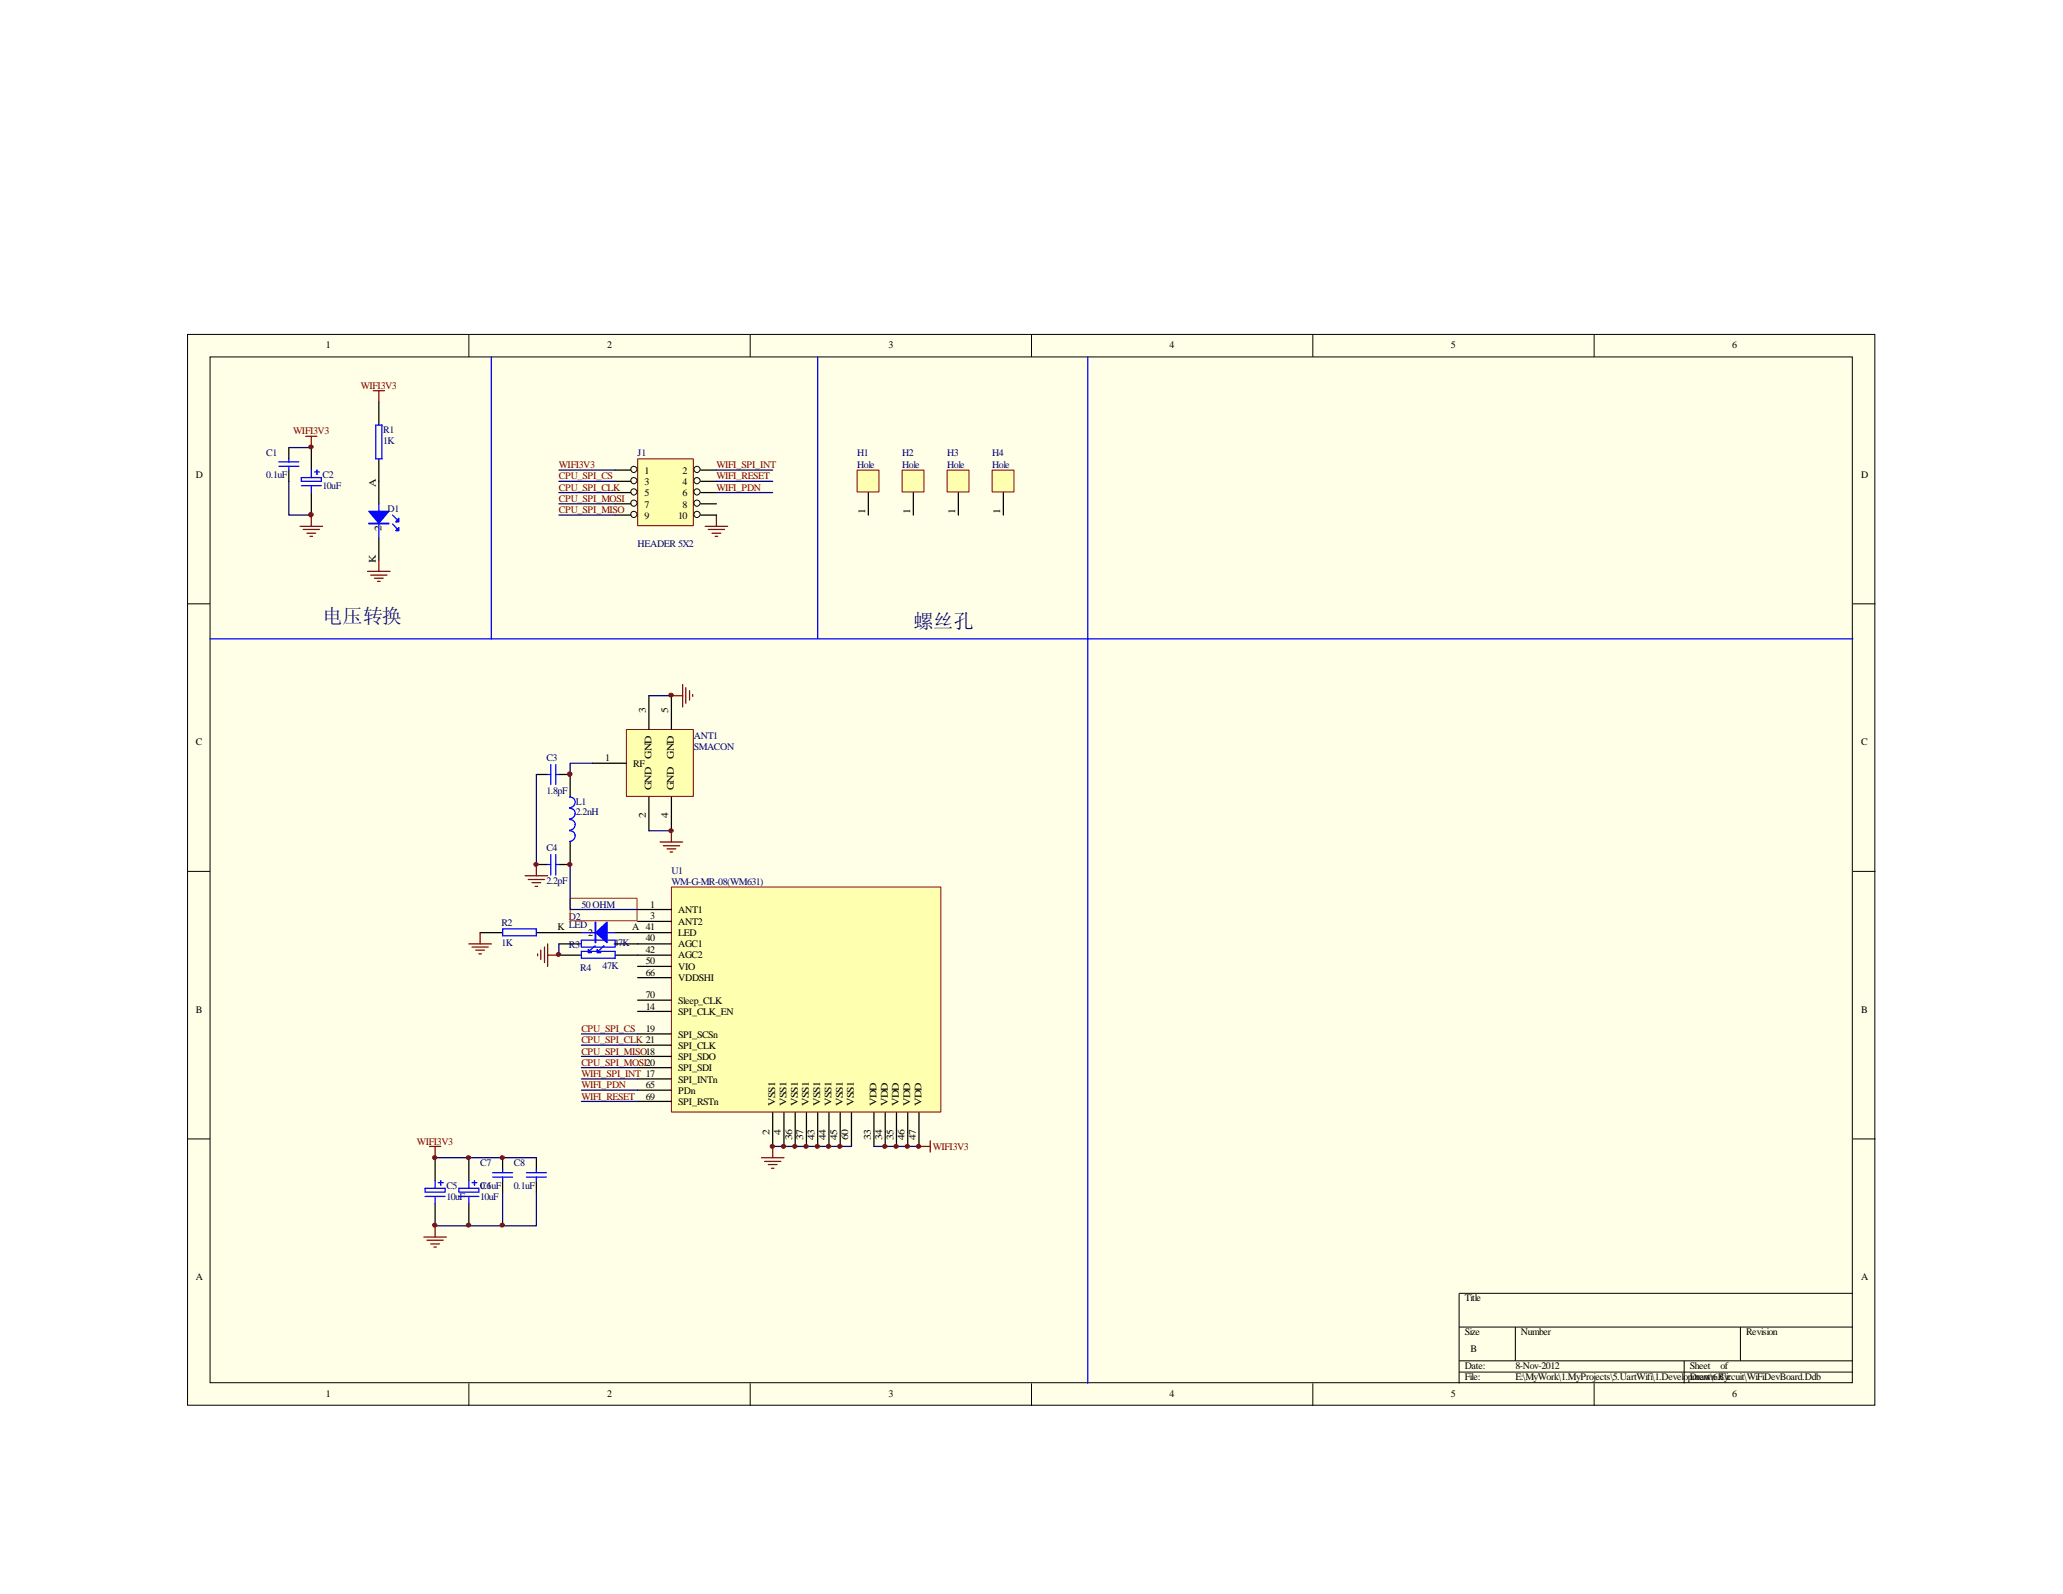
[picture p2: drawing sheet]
<svg xmlns="http://www.w3.org/2000/svg" width="279mm" height="216mm" viewBox="0 0 279 216" stroke-linecap="round" stroke-linejoin="round" font-family="sans-serif">
<path d="M25.4 45.3h228.5v145h-228.5z" fill="#ffffe8"/>
<g fill="none" stroke="#000" stroke-width=".14">
<path d="M25.4 45.3h228.5v145h-228.5zM28.4 48.3h222.5v139h-222.5zM63.5 45.3v3M101.6 45.3v3M139.7 45.3v3M177.8 45.3v3M215.9 45.3v3M25.4 81.8h3M251 81.8h3M25.4 118h3M251 118h3M25.4 154.3h3"/>
<path d="M251 154.3h3M197.6 179.7h53.4M205.2 179.7v4.6M235.7 179.7v4.6M251 175.2h-53.4v12.2M63.5 187.4v3M101.6 187.4v3M139.7 187.4v3M177.8 187.4v3M197.6 184.3h53.4M197.6 185.8h53.4M215.9 187.4v3"/>
<path d="M228.1 184.3v3.1"/>
</g>
<path d="M72.6 104.9h1.6M72.6 117.1h1.6M75.7 104.9h1.5v3M77.2 114v3.1h-1.5M65 126.3h3.1M72.6 126.3h6.1M75.7 127.8h3M75.7 129.4h3M83.3 126.3h3.1M83.3 127.8h3.1M83.3 129.4h3.1" fill="none" stroke="#000" stroke-width=".17"/>
<g fill="none" stroke="#00f" stroke-width=".17">
<path d="M74.2 104.9h.4M74.2 117.1h.4M74.6 103.5v2.8M74.6 115.7v2.8M75.3 104.9h.4M75.3 103.5v2.8M75.3 115.7v2.8M75.3 117.1h.4M77.1 107.9a.72 .72 0 0 1 .8 .8 .72 .72 0 0 1-.8 .7M77.1 109.5a.72 .72 0 0 1 .8 .7 .72 .72 0 0 1-.8 .7M77.1 111a.72 .72 0 0 1 .8 .7 .72 .72 0 0 1-.8 .7M77.1 112.5a.72 .72 0 0 1 .8 .7 .72 .72 0 0 1-.8 .8"/>
<path d="M68.1 125.8h4.5v.9h-4.5zM78.7 126.3h4.6M78.7 127.3h4.6v1h-4.6zM78.7 128.9h4.6v.9h-4.6zM80.6 128.1l-.7 .6M81.8 128.1l-.6 .6"/>
</g>
<g fill="none" stroke="#800000" stroke-width=".17">
<path d="M95.5 71.3h3.1M95.9 71.7h2.2M96.4 72.2h1.2M96.9 72.6h.3M97 69.8v1.5M71.1 118.6h3.1M71.5 119.1h2.2M72.1 119.5h1.1M72.6 117.1v1.5M63.5 127.8h3M63.9 128.3h2.2M64.4 128.7h1.2"/>
<path d="M64.9 129.2h.3M65 126.3v1.5M72.5 120.1h.3M72.8 129.2v.3M73.2 128.7v1.3M73.7 128.3v2.1M74.2 127.8v3.1M74.2 129.4h1.5M103.1 156.8h3.1M103.5 157.3h2.2M104.1 157.7h1.1M104.5 158.2h.3"/>
<path d="M104.6 155.3v1.5"/>
</g>
<g fill="#00f" stroke="#00f" stroke-width=".17">
<path d="M80.7 126.3l1.5-1.4v2.8z" fill-rule="evenodd"/>
<path d="M80.6 124.9h.1v2.8h-.1z" fill-rule="evenodd"/>
<path d="M79.7 128.6l.4 .4h-.4z" fill-rule="evenodd"/>
<path d="M80.9 128.6l.5 .4h-.5z" fill-rule="evenodd"/>
</g>
<path d="M72.6 104.9v12.2" fill="none" stroke="#000080" stroke-width=".17"/>
<path d="M77.2 121.7h9.1v3h-9.1z" fill="none" stroke="#ed0e22" stroke-width=".14"/>
<path d="M84.9 98.9h9v9h-9z" fill="#ffffb0"/>
<path d="M84.8 98.8h9.1v9.1h-9.1z" fill="none" stroke="#800000" stroke-width=".14"/>
<path d="M87.9 94.2v4.6M90.9 94.2v4.6M80.3 103.4h4.5M87.9 107.9v4.6M90.9 107.9v4.6" fill="none" stroke="#000" stroke-width=".17"/>
<path d="M87.9 94.2h3M80.3 103.4h-3.1v1.5M87.9 112.5h3" fill="none" stroke="#000080" stroke-width=".17"/>
<path d="M90.9 94.2h1.6M92.5 92.7v3.1M92.9 93.1v2.1M93.4 93.6v1.2M93.8 94.1v.2M89.4 114h3.1M89.8 114.6h2.2M90.3 115h1.2M90.8 115.4h.3M90.9 112.5v1.5" fill="none" stroke="#800000" stroke-width=".17"/>
<path d="M86.4 62.2h7.5v9h-7.5z" fill="#ffffb0"/>
<path d="M86.4 62.1h7.5v9.1h-7.5z" fill="none" stroke="#800000" stroke-width=".14"/>
<g fill="none" stroke="#000" stroke-width=".14">
<circle cx="85.9" cy="65.1" r=".42"/>
<circle cx="85.9" cy="69.7" r=".42"/>
<circle cx="85.9" cy="63.6" r=".42"/>
<circle cx="85.9" cy="66.6" r=".42"/>
<circle cx="85.9" cy="68.1" r=".42"/>
<circle cx="94.4" cy="65.1" r=".42"/>
<circle cx="94.4" cy="69.7" r=".42"/>
<circle cx="94.4" cy="63.6" r=".42"/>
<circle cx="94.4" cy="68.1" r=".42"/>
<circle cx="94.4" cy="66.6" r=".42"/>
</g>
<g fill="none" stroke="#000" stroke-width=".17">
<path d="M51.3 54.4v3.2M39.1 60.6v1.5M39.1 63.7v1.5M42.2 60.6v3.1M42.2 66.7v3.1M51.3 62.1v6.1M51.3 72.8v3.1M83.3 63.7h2.1M83.3 65.2h2.1M83.3 66.7h2.1M83.3 68.2h2.1M83.3 69.8h2.1"/>
<path d="M94.9 63.7h2.1M94.9 65.2h2.1M94.9 66.7h2.1M94.9 68.2h2.1M94.9 69.8h2.1"/>
</g>
<path d="M39.1 65.2v4.6h3.1M39.1 60.6h3.1M75.7 63.7h7.6M75.7 65.2h7.6M75.7 66.7h7.6M75.7 68.2h7.6M75.7 69.8h7.6M97 63.7h7.6M97 65.2h7.6M97 66.7h7.6" fill="none" stroke="#000080" stroke-width=".17"/>
<g fill="none" stroke="#00f" stroke-width=".17">
<path d="M50.9 57.6h.8v4.5h-.8zM37.8 63.2h2.7M37.8 62.6h2.7M39.1 62.1v.5M39.1 63.2v.5M40.8 64.7h2.7v.5h-2.7zM40.8 65.8h2.7M42.2 63.7v1M42.2 65.8v.9M42.6 63.9h.7M42.9 63.7v.6M51.3 68.2v4.6"/>
<path d="M53.2 71l.6 .6M53.2 69.8l.6 .6"/>
</g>
<g fill="#00f" stroke="#00f" stroke-width=".17">
<path d="M50 69.3h2.7l-1.4 1.6z" fill-rule="evenodd"/>
<path d="M50 70.9h2.7v.1h-2.7z" fill-rule="evenodd"/>
<path d="M54 71.5v.4h-.4z" fill-rule="evenodd"/>
<path d="M54 70.2v.5h-.4z" fill-rule="evenodd"/>
</g>
<g fill="none" stroke="#800000" stroke-width=".17">
<path d="M41.4 59.1h1.5M42.2 59.1v1.5M50.5 52.9h1.6M51.3 52.9v1.5M40.6 71.3h3.1M41.1 71.7h2.2M41.6 72.2h1.2M42 72.6h.3M42.2 69.8v1.5M49.8 77.4h3M50.2 77.9h2.2M50.7 78.3h1.2"/>
<path d="M51.1 78.7h.4M51.3 75.9v1.5"/>
</g>
<path d="M91 120.2h36.4v30.4h-36.4z" fill="#ffffb0"/>
<path d="M90.9 120.1h36.5v30.5h-36.5z" fill="none" stroke="#800000" stroke-width=".14"/>
<g fill="none" stroke="#000" stroke-width=".17">
<path d="M86.4 123.2h4.5M86.4 124.8h4.5M86.4 127.8h4.5M86.4 129.4h4.5M86.4 130.9h4.5M86.4 126.3h4.5M86.4 132.4h4.5M86.4 135.5h4.5M86.4 137h4.5M86.4 144.6h4.5M86.4 141.6h4.5M86.4 147.7h4.5"/>
<path d="M86.4 149.2h4.5M86.4 140h4.5M86.4 146.1h4.5M86.4 143.1h4.5M104.6 150.7v4.6M106.2 150.7v4.6M107.7 150.7v4.6M109.2 150.7v4.6M110.7 150.7v4.6M112.3 150.7v4.6M113.8 150.7v4.6M115.3 150.7v4.6"/>
<path d="M118.4 150.7v4.6M119.9 150.7v4.6M121.4 150.7v4.6M122.9 150.7v4.6M124.5 150.7v4.6"/>
</g>
<path d="M77.2 117.1v6.1h9.2M75.7 127.8v1.6M78.7 140h7.7M78.7 141.6h7.7M78.7 143.1h7.7M78.7 144.6h7.7M78.7 146.1h7.7M78.7 147.7h7.7M78.7 149.2h7.7M104.6 155.3h10.7M118.4 155.3h6.1" fill="none" stroke="#000080" stroke-width=".17"/>
<path d="M124.5 155.3h1.5M126 154.5v1.5" fill="none" stroke="#800000" stroke-width=".17"/>
<g fill="#800000" stroke="#800000" stroke-width=".14">
<path d="M76.9 117a.29 .29 0 0 1 .4-.1 .29 .29 0 0 1 .1 .3l-.3 .1h-.2z" fill-rule="evenodd"/>
<path d="M72.4 116.9a.29 .29 0 0 1 .3 0 .29 .29 0 0 1 .1 .3l-.2 .1h-.2l-.1-.2z" fill-rule="evenodd"/>
<path d="M75.5 129.1a.29 .29 0 0 1 .3 0 .29 .29 0 0 1 .1 .3l-.3 .1-.2-.1v-.1z" fill-rule="evenodd"/>
<path d="M90.6 112.4a.29 .29 0 0 1 .4-.1 .29 .29 0 0 1 .1 .3l-.3 .2-.1-.1z" fill-rule="evenodd"/>
<path d="M90.6 94a.29 .29 0 0 1 .4-.1 .29 .29 0 0 1 .1 .4l-.3 .1-.1-.1z" fill-rule="evenodd"/>
<path d="M41.9 60.4a.29 .29 0 0 1 .3-.1 .29 .29 0 0 1 .2 .3l-.3 .2-.2-.1z" fill-rule="evenodd"/>
<path d="M104.3 155.1a.29 .29 0 0 1 .4-.1 .29 .29 0 0 1 .2 .4l-.3 .1-.2-.1z" fill-rule="evenodd"/>
<path d="M105.9 155.1a.29 .29 0 0 1 .3-.1 .29 .29 0 0 1 .2 .4l-.3 .1-.2-.1z" fill-rule="evenodd"/>
<path d="M107.4 155.1a.29 .29 0 0 1 .3-.1 .29 .29 0 0 1 .2 .4l-.3 .1-.2-.1z" fill-rule="evenodd"/>
<path d="M109 155.1a.29 .29 0 0 1 .3 0 .29 .29 0 0 1 .1 .3l-.3 .1-.2-.1v-.1z" fill-rule="evenodd"/>
<path d="M110.4 155.1a.29 .29 0 0 1 .4-.1 .29 .29 0 0 1 .1 .4l-.2 .1-.2-.1z" fill-rule="evenodd"/>
<path d="M112 155.1a.29 .29 0 0 1 .3-.1 .29 .29 0 0 1 .2 .4l-.3 .1-.2-.1z" fill-rule="evenodd"/>
<path d="M113.5 155.1a.29 .29 0 0 1 .3-.1 .29 .29 0 0 1 .2 .4l-.3 .1-.2-.1z" fill-rule="evenodd"/>
<path d="M119.6 155.1a.29 .29 0 0 1 .3-.1 .29 .29 0 0 1 .2 .4l-.3 .1-.2-.1z" fill-rule="evenodd"/>
<path d="M121.1 155.1a.29 .29 0 0 1 .4-.1 .29 .29 0 0 1 .1 .4l-.3 .1-.2-.1z" fill-rule="evenodd"/>
<path d="M122.6 155.1a.29 .29 0 0 1 .4-.1 .29 .29 0 0 1 .1 .4l-.2 .1-.2-.1z" fill-rule="evenodd"/>
<path d="M124.1 155.1a.29 .29 0 0 1 .4-.1 .29 .29 0 0 1 .2 .4l-.3 .1-.2-.1z" fill-rule="evenodd"/>
<circle cx="42.1" cy="69.7" r=".31"/>
<circle cx="77.2" cy="104.8" r=".31"/>
</g>
<path d="M66.5 48.3v38.2M110.7 48.3v38.2M28.4 86.5h222.6M147.3 86.5v100.9" fill="none" stroke="#00f" stroke-width=".17"/>
<path d="M116.2 63.8h2.8v2.8h-2.8z" fill="#ffffb0"/>
<path d="M116.1 63.7h2.9v2.9h-2.9z" fill="none" stroke="#800000" stroke-width=".14"/>
<path d="M117.6 66.7v3.1" fill="none" stroke="#000" stroke-width=".17"/>
<path d="M122.3 63.8h2.8v2.8h-2.8z" fill="#ffffb0"/>
<path d="M122.2 63.7h2.9v2.9h-2.9z" fill="none" stroke="#800000" stroke-width=".14"/>
<path d="M123.7 66.7v3.1" fill="none" stroke="#000" stroke-width=".17"/>
<path d="M128.4 63.8h2.8v2.8h-2.8z" fill="#ffffb0"/>
<path d="M128.3 63.7h2.9v2.9h-2.9z" fill="none" stroke="#800000" stroke-width=".14"/>
<path d="M129.8 66.7v3.1" fill="none" stroke="#000" stroke-width=".17"/>
<path d="M134.5 63.8h2.8v2.8h-2.8z" fill="#ffffb0"/>
<path d="M134.4 63.7h2.9v2.9h-2.9z" fill="none" stroke="#800000" stroke-width=".14"/>
<path d="M135.9 66.7v3.1M58.9 156.8v3.1M63.5 156.8v3.1M68.1 156.8v1.6M68.1 159.9v1.6M72.6 156.8v1.6M72.6 159.9v1.6M58.9 163v3M63.5 163v3" fill="none" stroke="#000" stroke-width=".17"/>
<g fill="none" stroke="#00f" stroke-width=".17">
<path d="M147.3 48.3v38.2M58.9 159.9v1.1M59.7 159.9v.6M63.5 159.9v1.1M64.3 159.9v.6M66.7 159.4h2.7M66.7 158.8h2.7M68.1 158.4v.4M68.1 159.4v.5M71.3 159.4h2.7M71.3 158.8h2.7M72.6 158.4v.4"/>
<path d="M72.6 159.4v.5M57.6 161h2.7v.5h-2.7zM57.6 162.1h2.7M58.9 162.1v.9M59.4 160.2h.6M62.1 162.1h2.8M62.1 161h2.8v.5h-2.8zM63.5 162.1v.9M63.9 160.2h.7"/>
</g>
<path d="M58.2 155.3h1.5M58.9 155.3v1.5M57.4 167.6h3.1M57.8 168h2.2M58.3 168.5h1.2M58.8 168.9h.3M58.9 166v1.6" fill="none" stroke="#800000" stroke-width=".17"/>
<path d="M58.9 156.8h13.7M68.1 161.5v4.5M72.6 161.5v4.5h-13.7" fill="none" stroke="#000080" stroke-width=".17"/>
<g fill="#800000" stroke="#800000" stroke-width=".14">
<path d="M58.6 156.7a.29 .29 0 0 1 .4-.1 .29 .29 0 0 1 .1 .3l-.3 .2-.1-.1z" fill-rule="evenodd"/>
<path d="M63.2 156.7a.29 .29 0 0 1 .4-.1 .29 .29 0 0 1 .1 .3l-.3 .2-.2-.1z" fill-rule="evenodd"/>
<path d="M58.6 165.8a.29 .29 0 0 1 .4-.1 .29 .29 0 0 1 .1 .4l-.3 .1-.1-.1z" fill-rule="evenodd"/>
<path d="M63.2 165.8a.29 .29 0 0 1 .4-.1 .29 .29 0 0 1 .1 .4l-.3 .1-.2-.1z" fill-rule="evenodd"/>
<path d="M67.8 165.8a.29 .29 0 0 1 .3-.1 .29 .29 0 0 1 .2 .4l-.3 .1-.2-.1z" fill-rule="evenodd"/>
<path d="M67.8 156.7a.29 .29 0 0 1 .3-.1 .29 .29 0 0 1 .2 .3l-.3 .2-.2-.1z" fill-rule="evenodd"/>
</g>
<g font-size="2.7" fill="#000080">
<text x="43.7" y="84.3">电压转换</text>
<text x="123.7" y="85.1">螺丝孔</text>
</g>
<g font-size="1.4">
<text x="44.1" y="47.2">1</text>
<text x="82.2" y="47.2">2</text>
<text x="120.3" y="47.2">3</text>
<text x="158.4" y="47.2">4</text>
<text x="196.5" y="47.2">5</text>
<text x="234.6" y="47.2">6</text>
<text x="26.5" y="64.8">D</text>
<text x="50.9" y="66" transform="rotate(-90 50.9 66)">A</text>
<text x="87.3" y="64.2">1</text>
<text x="87.3" y="65.7">3</text>
<text x="92.5" y="64.2">2</text>
<text x="92.5" y="65.7">4</text>
<text x="252.1" y="64.8">D</text>
<text x="51.6" y="71.9" transform="rotate(-90 51.6 71.9)">2</text>
<text x="51.6" y="69.8" transform="rotate(-90 51.6 69.8)">1</text>
<text x="87.3" y="67.2">5</text>
<text x="87.3" y="68.7">7</text>
<text x="87.3" y="70.3">9</text>
<text x="91.9" y="70.3">10</text>
<text x="92.5" y="67.2">6</text>
<text x="92.5" y="68.7">8</text>
<text x="117.2" y="69.6" transform="rotate(-90 117.2 69.6)">1</text>
<text x="123.3" y="69.6" transform="rotate(-90 123.3 69.6)">1</text>
<text x="129.4" y="69.6" transform="rotate(-90 129.4 69.6)">1</text>
<text x="135.5" y="69.6" transform="rotate(-90 135.5 69.6)">1</text>
<text x="50.9" y="76.2" transform="rotate(-90 50.9 76.2)">K</text>
<text x="26.5" y="100.9">C</text>
<text x="87.5" y="96.5" transform="rotate(-90 87.5 96.5)">3</text>
<text x="90.5" y="96.5" transform="rotate(-90 90.5 96.5)">5</text>
<text x="252.1" y="100.9">C</text>
<text x="82" y="103.1">1</text>
<text x="85.8" y="103.9">RF</text>
<text x="88.2" y="107" transform="rotate(-90 88.2 107)">GND</text>
<text x="88.2" y="102.8" transform="rotate(-90 88.2 102.8)">GND</text>
<text x="91.3" y="107" transform="rotate(-90 91.3 107)">GND</text>
<text x="91.3" y="102.8" transform="rotate(-90 91.3 102.8)">GND</text>
<text x="87.5" y="110.8" transform="rotate(-90 87.5 110.8)">2</text>
<text x="90.5" y="110.8" transform="rotate(-90 90.5 110.8)">4</text>
<text x="75.5" y="126">K LED</text>
<text x="85.6" y="126">A 41</text>
<text x="88.1" y="122.9">1</text>
<text x="88.1" y="124.5">3</text>
<text x="91.9" y="123.7">ANT1</text>
<text x="91.9" y="125.2">ANT2</text>
<text x="79.7" y="126.7">2</text>
<text x="81.8" y="126.7">1</text>
<text x="87.5" y="127.5">40</text>
<text x="87.5" y="129">42</text>
<text x="87.5" y="130.6">50</text>
<text x="91.9" y="128.3">AGC1</text>
<text x="91.9" y="129.8">AGC2</text>
<text x="91.9" y="131.3">VIO</text>
<text x="91.9" y="126.7">LED</text>
<text x="26.5" y="137.2">B</text>
<text x="87.5" y="132.2">66</text>
<text x="87.5" y="135.2">70</text>
<text x="87.5" y="136.7">14</text>
<text x="91.9" y="132.9">VDDSHI</text>
<text x="91.9" y="136">Sleep_CLK</text>
<text x="91.9" y="137.5">SPI_CLK_EN</text>
<text x="252.1" y="137.2">B</text>
<text x="87.5" y="139.8">19</text>
<text x="91.9" y="142.1">SPI_CLK</text>
<text x="91.9" y="140.5">SPI_SCSn</text>
<text x="91.9" y="143.6">SPI_SDO</text>
<text x="87.5" y="147.4">65</text>
<text x="87.5" y="148.9">69</text>
<text x="91.9" y="145.1">SPI_SDI</text>
<text x="91.9" y="148.2">PDn</text>
<text x="91.9" y="149.7">SPI_RSTn</text>
<text x="91.9" y="146.6">SPI_INTn</text>
<text x="105" y="149.8" transform="rotate(-90 105 149.8)">VSS1</text>
<text x="106.5" y="149.8" transform="rotate(-90 106.5 149.8)">VSS1</text>
<text x="108" y="149.8" transform="rotate(-90 108 149.8)">VSS1</text>
<text x="109.6" y="149.8" transform="rotate(-90 109.6 149.8)">VSS1</text>
<text x="111.1" y="149.8" transform="rotate(-90 111.1 149.8)">VSS1</text>
<text x="112.6" y="149.8" transform="rotate(-90 112.6 149.8)">VSS1</text>
<text x="114.1" y="149.8" transform="rotate(-90 114.1 149.8)">VSS1</text>
<text x="115.7" y="149.8" transform="rotate(-90 115.7 149.8)">VSS1</text>
<text x="118.7" y="149.8" transform="rotate(-90 118.7 149.8)">VDD</text>
<text x="120.2" y="149.8" transform="rotate(-90 120.2 149.8)">VDD</text>
<text x="121.8" y="149.8" transform="rotate(-90 121.8 149.8)">VDD</text>
<text x="123.3" y="149.8" transform="rotate(-90 123.3 149.8)">VDD</text>
<text x="124.8" y="149.8" transform="rotate(-90 124.8 149.8)">VDD</text>
<text x="104.2" y="153.7" transform="rotate(-90 104.2 153.7)">2</text>
<text x="105.7" y="153.7" transform="rotate(-90 105.7 153.7)">4</text>
<text x="107.3" y="154.4" transform="rotate(-90 107.3 154.4)">36</text>
<text x="108.8" y="154.4" transform="rotate(-90 108.8 154.4)">37</text>
<text x="110.3" y="154.4" transform="rotate(-90 110.3 154.4)">43</text>
<text x="111.8" y="154.4" transform="rotate(-90 111.8 154.4)">44</text>
<text x="113.4" y="154.4" transform="rotate(-90 113.4 154.4)">45</text>
<text x="114.9" y="154.4" transform="rotate(-90 114.9 154.4)">60</text>
<text x="117.9" y="154.4" transform="rotate(-90 117.9 154.4)">33</text>
<text x="119.5" y="154.4" transform="rotate(-90 119.5 154.4)">34</text>
<text x="121" y="154.4" transform="rotate(-90 121 154.4)">35</text>
<text x="122.5" y="154.4" transform="rotate(-90 122.5 154.4)">46</text>
<text x="124" y="154.4" transform="rotate(-90 124 154.4)">47</text>
<text x="26.5" y="173.4">A</text>
<text x="252.1" y="173.4">A</text>
<text x="198.4" y="176.3">Title</text>
<text x="198.4" y="180.8">Size</text>
<text x="198.4" y="185.4">Date:</text>
<text x="199.1" y="183.1">B</text>
<text x="205.2" y="185.4">8-Nov-2012</text>
<text x="206" y="180.8">Number</text>
<text x="228.9" y="185.4">Sheet</text>
<text x="233" y="185.4">of</text>
<text x="236.5" y="180.8">Revision</text>
<text x="44.1" y="189.2">1</text>
<text x="82.2" y="189.2">2</text>
<text x="120.3" y="189.2">3</text>
<text x="158.4" y="189.2">4</text>
<text x="196.5" y="189.2">5</text>
<text x="198.4" y="186.9">File:</text>
<text x="205.2" y="186.9">E:\MyWork\1.MyProjects\5.UartWifi\1.DevelopDrent\6.By:</text>
<text x="229.2" y="186.9">mawn Circuit\WiFiDevBoard.Ddb</text>
<text x="234.6" y="189.2">6</text>
</g>
<g font-size="1.4" fill="#800000">
<text x="48.9" y="52.7">WIFI3V3</text>
<text x="39.7" y="58.8">WIFI3V3</text>
<text x="75.7" y="63.3">WIFI3V3</text>
<text x="75.7" y="64.9">CPU_SPI_CS</text>
<text x="97" y="64.9">WIFI_RESET</text>
<text x="97" y="63.3">WIFI_SPI_INT</text>
<text x="75.7" y="68">CPU_SPI_MOSI</text>
<text x="75.7" y="66.5">CPU_SPI_CLK</text>
<text x="75.7" y="69.5">CPU_SPI_MISO</text>
<text x="97" y="66.5">WIFI_PDN</text>
<text x="78.7" y="139.8">CPU_SPI_CS</text>
<text x="78.7" y="141.3">CPU_SPI_CLK 21</text>
<text x="78.7" y="142.8">CPU_SPI_MISO18</text>
<text x="78.7" y="144.4">CPU_SPI_MOSI20</text>
<text x="78.7" y="145.9">WIFI_SPI_INT 17</text>
<text x="78.7" y="147.4">WIFI_PDN</text>
<text x="78.7" y="148.9">WIFI_RESET</text>
<text x="56.5" y="155">WIFI3V3</text>
<text x="126.3" y="155.8">WIFI3V3</text>
</g>
<g font-size="1.4" fill="#000080">
<text x="51.9" y="58.7">R1</text>
<text x="36.1" y="61.7">C1</text>
<text x="36.1" y="64.8">0.1uF</text>
<text x="43.7" y="64.8">C2</text>
<text x="51.9" y="60.2">1K</text>
<text x="86.4" y="61.8">J1</text>
<text x="116.1" y="61.8">H1</text>
<text x="116.1" y="63.3">Hole</text>
<text x="122.2" y="61.8">H2</text>
<text x="122.2" y="63.3">Hole</text>
<text x="128.3" y="61.8">H3</text>
<text x="128.3" y="63.3">Hole</text>
<text x="134.4" y="61.8">H4</text>
<text x="134.4" y="63.3">Hole</text>
<text x="43.7" y="66.3">10uF</text>
<text x="52.5" y="69.3">D1</text>
<text x="86.4" y="74.1">HEADER 5X2</text>
<text x="94" y="100.1">ANT1</text>
<text x="94" y="101.6">SMACON</text>
<text x="74" y="103.1">C3</text>
<text x="74" y="107.5">1.8pF</text>
<text x="78" y="109.1">L1</text>
<text x="78" y="110.4">2.2nH</text>
<text x="74" y="115.3">C4</text>
<text x="74" y="119.7">2.2pF</text>
<text x="90.9" y="118.4">U1</text>
<text x="90.9" y="119.9">WM-G-MR-08(WM631)</text>
<text x="67.9" y="125.4">R2</text>
<text x="77" y="124.6">D2</text>
<text x="78.7" y="122.9">50 OHM</text>
<text x="67.9" y="128.2">1K</text>
<text x="77" y="128.4">R3</text>
<text x="78.6" y="131.5">R4</text>
<text x="81.6" y="131.2">47K</text>
<text x="83.1" y="128.2">47K</text>
<text x="60.5" y="161">C5</text>
<text x="65" y="157.9">C7</text>
<text x="65" y="161">0.1uF</text>
<text x="65" y="161">C6</text>
<text x="69.6" y="157.9">C8</text>
<text x="69.6" y="161">0.1uF</text>
<text x="60.5" y="162.6">10uF</text>
<text x="65" y="162.6">10uF</text>
</g>
</svg>
